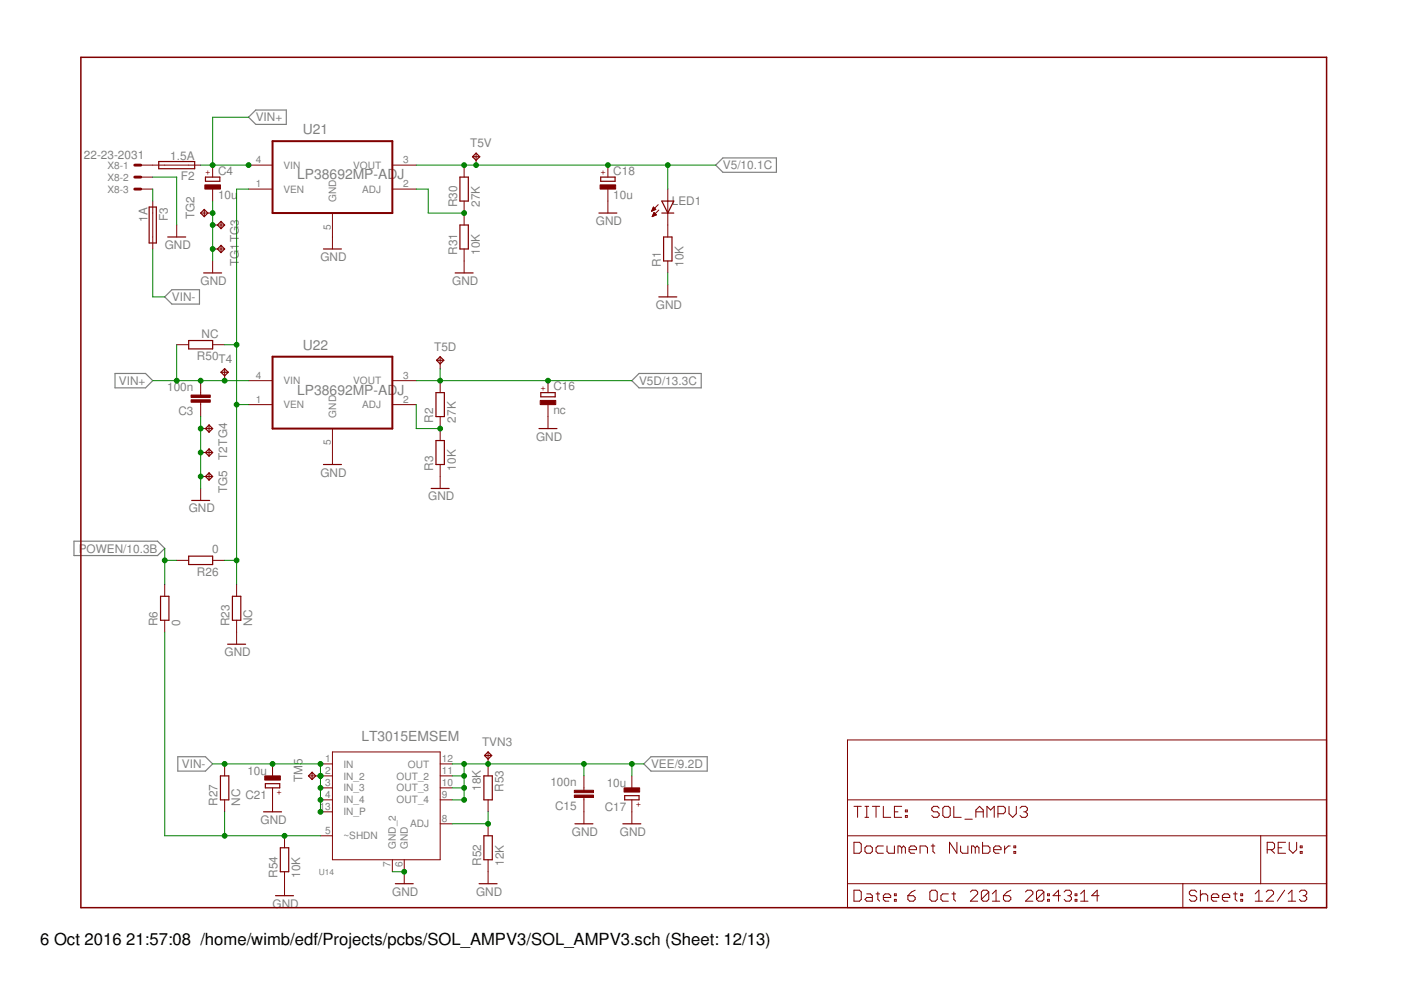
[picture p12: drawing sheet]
<svg xmlns="http://www.w3.org/2000/svg" width="297mm" height="210mm" viewBox="0 0 297 210" stroke-linecap="round" stroke-linejoin="round" font-family="sans-serif">
<path d="M54.2 23.3h6.5v3.1h-6.5l-1.5-1.6zM153.3 33.5h11.3v3h-11.3l-1.6-1.5zM24.4 79.2h6.5l1.5 1.5-1.5 1.5h-6.5zM36.4 61.4h5.9v3.1h-5.9l-1.5-1.6zM135.5 79.2h13.2v3h-13.2l-1.5-1.5zM15.7 114.7h17.7l1.5 1.6-1.5 1.5h-17.7zM37.7 160.4h5.9l1.5 1.6-1.5 1.5h-5.9zM138 160.4h11.9v3.1h-11.9l-1.5-1.5z" fill="none" stroke="#808080" stroke-width=".25"/>
<path d="M17.1 12.1h264.2v180.3h-264.2z" fill="none" stroke="#800000" stroke-width=".32"/>
<g fill="none" stroke="#800000" stroke-width=".21">
<path d="M29.8 35h12.7M29.8 37.5h2.6M45.1 35v2.5M52.7 35h5.1M83.2 35h5M98.4 35v2.5M100.9 32.5v2.5M128.9 35v2.5M29.8 40.1h2.6M32.4 42.6v10.2M37.5 47.7v2.5M42.5 45.2h2.6"/>
<path d="M45.1 47.7h2.5M45.1 52.8h2.5M45.1 40.1v2.5M45.1 55.3v2.6M52.7 40.1h5.1M70.5 45.2v7.6M83.2 40.1h5M98.4 42.6v5.1M98.4 52.8v5.1M128.9 40.1v5.1M138.2 44.7h.2M138.2 44.6h.4"/>
<path d="M138.3 44.4h.6M138.3 45.9h.1M138.3 44.3h.7M138.3 45.8h.3M138.4 44.2h.5M138.4 45.7h.5M138.5 44.1h.2M138.5 45.5h.7M138.5 45.4h.5M138.5 44h.1M138.5 43.9l.5 .5-.8 .4zM138.6 45.3h.3"/>
<path d="M138.6 45.2h.2M138.7 45l-.4 .9M138.7 45l.5 .6M138.7 45.1h.1M139.2 45.6l-.9 .3M139.6 43.4l-1.4 1.4M139.7 44.5l-1.4 1.4M141.6 40.1v10.1M141.6 55.3v2.6M37.5 73.1h2.5M45.1 73.1h2.5M47.6 78.2v2.5"/>
<path d="M93.3 75.6v2.6M141.6 60.4v2.5M42.5 80.7v3.1M42.5 85.3v3M42.5 90.9h2.6M42.5 95.9h2.6M52.7 80.7h5.1M52.7 85.8h5.1M70.5 90.9v7.6M83.2 80.7h5M83.2 85.8h5M93.3 80.7v2.5"/>
<path d="M93.3 88.3v5.1M93.3 98.5v5.1M116.2 80.7v2.5M116.2 85.8v5.1M37.5 118.8h2.5M42.5 103.6v2.5M42.5 101h2.6M45.1 118.8h2.5M34.9 123.9v2.5M34.9 131.5v2.5M50.2 123.9v2.5M50.2 131.5v5.1"/>
<path d="M70.5 159.4h22.8v22.9h-22.8zM103.5 159.4v5.1M179.7 156.9h101.6v35.5h-101.6zM47.6 162v2.5M47.6 169.6v2.5M57.8 162v2.5M57.8 167v5.1M60.3 177.2v2.5M65.4 164.5h5.1M67.9 177.2h2.6M67.9 169.6h2.6M67.9 172.1h2.6"/>
<path d="M67.9 162h2.6M67.9 167h2.6M93.3 169.6h2.6M93.3 164.5h2.6M93.3 162h2.6M93.3 167h2.6M93.3 174.7h2.6M103.5 169.6v2.5M103.5 174.7v2.5M123.8 164.5v3.1M123.8 169.1v5.6M134 164.5v2.5"/>
<path d="M134 169.6v5.1M179.7 177.2h101.6M179.7 169.6h101.6M181.1 178.6h1.1l.4 .4v1.5l-.4 .4h-1.1zM181.1 171h1.5M181.8 171v2.3M183.4 179.7l.4-.3h.8l.4 .3v.8l-.4 .4h-.8l-.4-.4zM183.4 171h.8M183.4 173.3h.8M183.8 171v2.3M185 171h1.5M185.7 171v2.3"/>
<path d="M187.3 171v2.3h1.5M187.3 179.4h-1.2l-.4 .3v.8l.4 .4h1.2M188.1 179.4v1.1l.3 .4h1.2v-1.5M189.6 172.1h.8M191.2 171h-1.6v2.3h1.6M191.2 179.7l-.4-.3h-.4v1.5M191.2 179.7l.4-.3 .4 .3v1.2M191.2 179.7v1.2M192 172.9h.4v.4h-.4zM192 171.7h.4v.4h-.4zM197.4 179.4h.8M197.8 179v1.5l.4 .4"/>
<path d="M199.1 171.3l-.4-.3h-.7l-.5 .3v.4l.5 .4h.7l.4 .4v.4l-.4 .4h-.7l-.5-.4M200.3 171h.8l.4 .3v1.6l-.4 .4h-.8l-.4-.4v-1.6zM202.2 171v2.3h1.6M202.9 178.6v2.3l-1.6-2.3v2.3M203.7 179.4v1.1l.3 .4h1.2v-1.5M204.6 173.7h1.5M206.8 179.7l-.4-.3h-.4v1.5M206.8 179.7v1.2M206.8 179.7l.4-.3 .4 .3v1.2M206.9 172.1h1.6M206.9 173.3v-1.6l.8-.7 .8 .7v1.6M208.3 178.6v2.3h1.2l.4-.4v-.8l-.4-.3h-1.2"/>
<path d="M209.3 173.3v-2.3l.7 .7 .8-.7v2.3M211.6 172.5h1.2l.3-.4v-.8l-.3-.3h-1.2v2.3M213 179.4v1.5M213.9 171v1.5l.8 .8 .8-.8v-1.5M214.2 179.4h-.4l-.8 .7M215 179.4h.3v.3h-.3zM216.3 171.3l.4-.3h.7l.4 .3v.4l-.4 .4M217 172.1h.4M217.4 172.1l.4 .4v.4l-.4 .4h-.7l-.4-.4M267.3 177.2v10.2M271 179.7h.8M272.6 178.6h-1.6v2.3h1.6"/>
<path d="M273.3 178.6v1.5l.8 .8 .8-.8v-1.5M275.7 179.4h.4v.3h-.4zM60.3 184.8v5.1M83.2 182.3v2.5M85.7 182.3v5.1M103.5 182.3v5.1M179.7 187.4h101.6M181.1 188.7h1.1l.4 .4v1.6l-.4 .4h-1.1zM183.8 189.5h.8l.4 .4v1.2h-1.2l-.4-.4 .4-.4h1.2M185.7 189.5h.8M186.1 189.1v1.6l.4 .4M187.3 190.3h1.5v-.4l-.4-.4h-.7l-.4 .4v.8l.4 .4h.7"/>
<path d="M189.6 190.7h.4v.4h-.4zM189.6 189.5h.4v.4h-.4zM192.5 189.9h1.2l.3 .4v.4l-.3 .4h-.8l-.4-.4zM192.7 180.1h1.6v-.4l-.4-.3h-.8l-.4 .3v.8l.4 .4h.8M194 188.7l-.7 .4-.8 .8M195.1 180.9v-1.5h1.2l.3 .3v1.2M197.1 189.1l.4-.4h.8l.4 .4v1.6l-.4 .4h-.8l-.4-.4zM201.1 189.5h-1.2l-.4 .4v.8l.4 .4h1.2M201.8 189.5h.8M202.2 189.1v1.6l.4 .4M205.7 189.1l.4-.4h.8l.4 .4v.4l-1.6 1.6h1.6M209.6 189.1v1.6l-.4 .4h-.8l-.3-.4"/>
<path d="M209.6 189.1l-.4-.4h-.8l-.3 .4v1.6M209.6 189.1l-1.5 1.6M210.4 191.1h1.6M210.4 189.5l.8-.8v2.4M210.7 180.1h1.5v-.4l-.4-.3h-.7l-.4 .3v.8l.4 .4h.7M212.7 189.9h1.2l.4 .4v.4l-.4 .4h-.8l-.4-.4zM214.3 188.7l-.8 .4-.8 .8M215 180.5h.3v.4h-.3zM217.4 189.1l.4-.4h.8l.4 .4v.4l-1.6 1.6h1.6M221.3 189.1v1.6l-.4 .4h-.7l-.4-.4M221.3 189.1l-.4-.4h-.7l-.4 .4v1.6M221.3 189.1l-1.5 1.6"/>
<path d="M222.1 190.7h.4v.4h-.4zM222.1 189.5h.4v.4h-.4zM224.8 189.9h-1.5l1.1-1.2v2.4M225.6 189.1l.4-.4h.8l.4 .4v.4l-.4 .4M226.4 189.9h.4M226.8 189.9l.4 .4v.4l-.4 .4h-.8l-.4-.4M227.9 190.7h.4v.4h-.4zM227.9 189.5h.4v.4h-.4zM229.1 191.1h1.6M229.1 189.5l.8-.8v2.4M233 189.9h-1.5l1.1-1.2v2.4M250.8 187.4v5"/>
<path d="M253.7 189.1l-.4-.4h-.8l-.3 .4v.4l.3 .4h.8l.4 .4v.4l-.4 .4h-.8l-.3-.4M254.5 189.9l.4-.4h.8l.4 .4v1.2M254.5 188.7v2.4M256.8 190.3h1.6v-.4l-.4-.4h-.8l-.4 .4v.8l.4 .4h.8M259.2 190.3h1.5v-.4l-.4-.4h-.7l-.4 .4v.8l.4 .4h.7M261.5 189.5h.8M261.9 189.1v1.6l.4 .4M263.1 190.7h.4v.4h-.4zM263.1 189.5h.4v.4h-.4zM266.1 191.1h1.6M266.1 189.5l.8-.8v2.4M268.5 189.1l.4-.4h.7l.4 .4v.4l-1.5 1.6h1.5"/>
<path d="M268.7 180.1h1.1l.4-.4v-.7l-.4-.4h-1.1v2.3M269.5 180.1l.7 .8M272.4 188.7l-1.6 2.4M273.1 191.1h1.6M273.1 189.5l.8-.8v2.4M275.5 189.1l.4-.4h.7l.5 .4v.4l-.5 .4M275.7 180.5h.4v.4h-.4zM276.3 189.9h.3M276.6 189.9l.5 .4v.4l-.5 .4h-.7l-.4-.4"/>
</g>
<g fill="none" stroke="#800000" stroke-width=".25">
<path d="M33.7 34.2h7.6v1.6h-7.6zM43.6 37.5h3v.9h-3zM97.5 37.5h1.8v5.1h-1.8zM100.2 33.2l.7-.7 .8 .7M100.2 33.2l.7 .8 .8-.8M100.2 33.2h1.5M127.4 37.5h3v.9h-3zM31.6 43.9h1.5v7.6h-1.5zM35.6 50.2h3.8M43.2 57.9h3.8M43.3 44.4l-.8 .8 .8 .7M43.3 44.4l.8 .8-.8 .7"/>
<path d="M43.3 44.4v1.5M46.9 46.9l.7 .8-.7 .8M46.9 46.9l-.8 .8 .8 .8M46.9 46.9v1.6M46.9 52v1.6M46.9 52l.7 .8-.7 .8M46.9 52l-.8 .8 .8 .8M68.6 52.8h3.8M96.5 57.9h3.8M97.5 47.7h1.8v5.1h-1.8zM127 45.2h3.8M140.3 42.6h2.6l-1.3 2.6z"/>
<path d="M140.3 45.2h2.6M140.7 50.2h1.8v5.1h-1.8zM40 72.2h5.1v1.8h-5.1zM46.9 78.9l.7-.7 .8 .7M46.9 78.9l.7 .8 .8-.8M46.9 78.9h1.5M92.6 76.4l.7-.8 .8 .8M92.6 76.4l.7 .8 .8-.8M92.6 76.4h1.5M139.7 62.9h3.8M44.3 90.1l.8 .8-.8 .7M44.3 90.1l-.7 .8 .7 .7"/>
<path d="M44.3 90.1v1.5M44.3 95.2v1.5M44.3 95.2l.8 .7-.8 .8M44.3 95.2l-.7 .7 .7 .8M68.6 98.5h3.8M92.4 83.2h1.8v5.1h-1.8zM92.4 93.4h1.8v5.1h-1.8zM114.3 90.9h3.8M114.7 83.2h3v.9h-3zM40 117.9h5.1v1.8h-5.1zM40.6 106.1h3.8M44.3 100.3v1.5"/>
<path d="M44.3 100.3l.8 .7-.8 .8M44.3 100.3l-.7 .7 .7 .8M91.4 103.6h3.8M34 126.4h1.8v5.1h-1.8zM48.3 136.6h3.8M49.3 126.4h1.8v5.1h-1.8zM46.7 164.5h1.8v5.1h-1.8zM55.9 172.1h3.8M56.3 166.2h3v.8h-3zM59.4 179.7h1.8v5.1h-1.8zM66.2 163.7l-.8 .8 .8 .8M66.2 163.7l.7 .8-.7 .8"/>
<path d="M66.2 163.7v1.6M102.6 164.5h1.8v5.1h-1.8zM102.6 177.2h1.8v5.1h-1.8zM102.7 160.2l.8-.8 .7 .8M102.7 160.2l.8 .8 .7-.8M102.7 160.2h1.5M121.9 174.7h3.8M132.1 174.7h3.8M132.4 168.7h3.1v.9h-3.1zM58.4 189.9h3.8M83.8 187.4h3.8M101.6 187.4h3.8"/>
</g>
<g fill="#800000" stroke="#800000" stroke-width=".21">
<path d="M40.5 83.8h4.1v.5h-4.1z"/>
<path d="M40.5 84.8h4.1v.5h-4.1z"/>
<path d="M121.8 167.6h4v.5h-4z"/>
<path d="M121.8 168.6h4v.5h-4z"/>
<path d="M132.3 167h3.3v.9h-3.3z"/>
<path d="M56.1 164.5h3.3v.9h-3.3z"/>
<path d="M127.2 39.2h3.3v.9h-3.3z"/>
<path d="M114.5 84.9h3.3v.9h-3.3z"/>
<path d="M43.4 39.2h3.3v.9h-3.3z"/>
</g>
<path d="M57.8 29.9h25.4v15.3h-25.4zM57.8 75.6h25.4v15.3h-25.4z" fill="none" stroke="#800000" stroke-width=".42"/>
<path d="M28.6 35h1.2M28.6 37.5h1.2M28.6 40.1h1.2" fill="none" stroke="#800000" stroke-width=".61"/>
<g fill="none" stroke="#008000" stroke-width=".21">
<path d="M32.4 37.5h5.1v10.2M42.5 35h10.2M52.7 24.8h-7.6v10.2M88.2 35h63.5M141.6 35v5.1M32.4 52.8v10.1h2.5M32.4 40.1v2.5M45.1 42.6v12.7M52.7 40.1h-2.5v83.8M88.2 40.1h2.6v5.1h7.6M141.6 57.9v2.5M37.5 73.1v7.6"/>
<path d="M47.6 73.1h2.6M93.3 78.2v2.5M32.4 80.7h20.3M42.5 88.3v15.3M50.2 85.8h2.5M88.2 80.7h45.8M88.2 85.8v5.1h5.1M34.9 116.3v7.6M34.9 118.8h2.6M47.6 118.8h2.6M34.9 134v43.2h33M45.1 162h22.8v10.1"/>
<path d="M47.6 172.1v5.1M95.9 162h40.6M95.9 167h2.5M95.9 164.5h2.5M98.4 162v7.6h-2.5M103.5 172.1v2.6h-7.6M123.8 162v2.5M134 162v2.5M83.2 184.8h2.5"/>
</g>
<g fill="#008000" stroke="#008000" stroke-width=".21">
<circle cx="45.1" cy="52.8" r=".51"/>
<circle cx="45.1" cy="45.2" r=".51"/>
<circle cx="45.1" cy="47.7" r=".51"/>
<circle cx="42.5" cy="90.9" r=".51"/>
<circle cx="42.5" cy="95.9" r=".51"/>
<circle cx="42.5" cy="101" r=".51"/>
<circle cx="85.7" cy="184.8" r=".51"/>
<circle cx="52.7" cy="35" r=".51"/>
<circle cx="45.1" cy="35" r=".51"/>
<circle cx="47.6" cy="80.7" r=".51"/>
<circle cx="42.5" cy="80.7" r=".51"/>
<circle cx="37.5" cy="80.7" r=".51"/>
<circle cx="98.4" cy="45.2" r=".51"/>
<circle cx="98.4" cy="35" r=".51"/>
<circle cx="100.9" cy="35" r=".51"/>
<circle cx="141.6" cy="35" r=".51"/>
<circle cx="128.9" cy="35" r=".51"/>
<circle cx="93.3" cy="80.7" r=".51"/>
<circle cx="116.2" cy="80.7" r=".51"/>
<circle cx="93.3" cy="90.9" r=".51"/>
<circle cx="67.9" cy="172.1" r=".51"/>
<circle cx="67.9" cy="169.6" r=".51"/>
<circle cx="67.9" cy="167" r=".51"/>
<circle cx="67.9" cy="164.5" r=".51"/>
<circle cx="57.8" cy="162" r=".51"/>
<circle cx="67.9" cy="162" r=".51"/>
<circle cx="47.6" cy="162" r=".51"/>
<circle cx="103.5" cy="174.7" r=".51"/>
<circle cx="98.4" cy="164.5" r=".51"/>
<circle cx="98.4" cy="162" r=".51"/>
<circle cx="98.4" cy="167" r=".51"/>
<circle cx="98.4" cy="169.6" r=".51"/>
<circle cx="103.5" cy="162" r=".51"/>
<circle cx="134" cy="162" r=".51"/>
<circle cx="123.8" cy="162" r=".51"/>
<circle cx="60.3" cy="177.2" r=".51"/>
<circle cx="47.6" cy="177.2" r=".51"/>
<circle cx="34.9" cy="118.8" r=".51"/>
<circle cx="50.2" cy="85.8" r=".51"/>
<circle cx="50.2" cy="73.1" r=".51"/>
<circle cx="50.2" cy="118.8" r=".51"/>
</g>
<g font-size="3.5">
<text x="8.5" y="200.4">6 Oct 2016</text>
<text x="26.8" y="200.4">21:57:08 /home/wimb/edf/Projects/pcbs/SOL_AMPV3/SOL_AMPV3.sch (Sheet: 12/13)</text>
</g>
<g font-size="2.9" fill="#808080">
<text x="64.2" y="28.4">U21</text>
<text x="63" y="38">LP38692MP-ADJ</text>
<text x="64.2" y="74.1">U22</text>
<text x="63" y="83.7">LP38692MP-ADJ</text>
<text x="76.6" y="157.1">LT3015EMSEM</text>
</g>
<g font-size="2.5" fill="#808080">
<text x="54.2" y="25.7">VIN+</text>
<text x="17.8" y="33.6">22-23-2031</text>
<text x="36.1" y="33.9">1.5A</text>
<text x="99.7" y="31.2">T5V</text>
<text x="153.3" y="35.9">V5/10.1C</text>
<text x="38.4" y="38.2">F2</text>
<text x="46.2" y="37.1">C4</text>
<text x="130" y="37.1">C18</text>
<text x="31.2" y="47" transform="rotate(-90 31.2 47)">1A</text>
<text x="35.6" y="46.8" transform="rotate(-90 35.6 46.8)">F3</text>
<text x="41.3" y="46.4" transform="rotate(-90 41.3 46.4)">TG2</text>
<text x="46.2" y="42.1">10u</text>
<text x="96.9" y="43.9" transform="rotate(-90 96.9 43.9)">R30</text>
<text x="101.7" y="43.9" transform="rotate(-90 101.7 43.9)">27K</text>
<text x="126.3" y="47.7">GND</text>
<text x="130" y="42.1">10u</text>
<text x="142.4" y="43.4">LED1</text>
<text x="34.9" y="52.8">GND</text>
<text x="50.7" y="56.4" transform="rotate(-90 50.7 56.4)">TG1TG3</text>
<text x="67.9" y="55.3">GND</text>
<text x="96.9" y="54.1" transform="rotate(-90 96.9 54.1)">R31</text>
<text x="101.7" y="54.1" transform="rotate(-90 101.7 54.1)">10K</text>
<text x="140.1" y="56.6" transform="rotate(-90 140.1 56.6)">R1</text>
<text x="144.9" y="56.6" transform="rotate(-90 144.9 56.6)">10K</text>
<text x="36.4" y="63.8">VIN-</text>
<text x="42.5" y="60.4">GND</text>
<text x="95.9" y="60.4">GND</text>
<text x="139" y="65.5">GND</text>
<text x="42.8" y="71.6">NC</text>
<text x="41.8" y="76.4">R50T4</text>
<text x="92.1" y="74.4">T5D</text>
<text x="25.2" y="81.6">VIN+</text>
<text x="35.4" y="82.9">100n</text>
<text x="117.3" y="82.8">C16</text>
<text x="135.5" y="81.6">V5D/13.3C</text>
<text x="37.8" y="88">C3</text>
<text x="91.8" y="89.6" transform="rotate(-90 91.8 89.6)">R2</text>
<text x="96.6" y="89.6" transform="rotate(-90 96.6 89.6)">27K</text>
<text x="117.3" y="87.9">nc</text>
<text x="113.6" y="93.4">GND</text>
<text x="48.1" y="97.6" transform="rotate(-90 48.1 97.6)">T2TG4</text>
<text x="67.9" y="101">GND</text>
<text x="91.8" y="99.8" transform="rotate(-90 91.8 99.8)">R3</text>
<text x="96.6" y="99.8" transform="rotate(-90 96.6 99.8)">10K</text>
<text x="48.1" y="104.6" transform="rotate(-90 48.1 104.6)">TG5</text>
<text x="90.8" y="106.1">GND</text>
<text x="40" y="108.6">GND</text>
<text x="16.7" y="117.2">POWEN/10.3B</text>
<text x="45" y="117.3">0</text>
<text x="41.8" y="122.1">R26</text>
<text x="33.4" y="132.8" transform="rotate(-90 33.4 132.8)">R6</text>
<text x="38.2" y="132.8" transform="rotate(-90 38.2 132.8)">0</text>
<text x="48.7" y="132.8" transform="rotate(-90 48.7 132.8)">R23</text>
<text x="53.5" y="132.8" transform="rotate(-90 53.5 132.8)">NC</text>
<text x="47.6" y="139.1">GND</text>
<text x="102.2" y="158.2">TVN3</text>
<text x="38.6" y="162.9">VIN-</text>
<text x="52.4" y="164.2">10u</text>
<text x="64.1" y="165.8" transform="rotate(-90 64.1 165.8)">TM5</text>
<text x="102" y="167.7" transform="rotate(-90 102 167.7)">18K</text>
<text x="106.8" y="167.8" transform="rotate(-90 106.8 167.8)">R53</text>
<text x="116.7" y="166.7">100n</text>
<text x="128.6" y="166.8">10u</text>
<text x="138" y="162.9">VEE/9.2D</text>
<text x="46.1" y="170.9" transform="rotate(-90 46.1 170.9)">R27</text>
<text x="50.9" y="170.9" transform="rotate(-90 50.9 170.9)">NC</text>
<text x="52" y="169.3">C21</text>
<text x="117.7" y="171.8">C15</text>
<text x="128.2" y="171.9">C17</text>
<text x="55.2" y="174.7">GND</text>
<text x="121.3" y="177.2">GND</text>
<text x="131.4" y="177.2">GND</text>
<text x="102" y="183.6" transform="rotate(-90 102 183.6)">R52</text>
<text x="106.8" y="183.6" transform="rotate(-90 106.8 183.6)">12K</text>
<text x="58.8" y="186.1" transform="rotate(-90 58.8 186.1)">R54</text>
<text x="63.6" y="186.1" transform="rotate(-90 63.6 186.1)">10K</text>
<text x="83.2" y="189.9">GND</text>
<text x="101" y="189.9">GND</text>
<text x="57.8" y="192.4">GND</text>
</g>
<g font-size="2.1" fill="#808080">
<text x="22.8" y="35.8">X8-1</text>
<text x="54.3" y="34.7">4</text>
<text x="60.1" y="35.8">VIN</text>
<text x="74.9" y="35.8">VOUT</text>
<text x="85.5" y="34.7">3</text>
<text x="22.8" y="38.3">X8-2</text>
<text x="22.8" y="40.8">X8-3</text>
<text x="54.3" y="39.7">1</text>
<text x="60.1" y="40.8">VEN</text>
<text x="76.8" y="40.8">ADJ</text>
<text x="85.5" y="39.7">2</text>
<text x="71.2" y="42.8" transform="rotate(-90 71.2 42.8)">GND</text>
<text x="70.1" y="48.7" transform="rotate(-90 70.1 48.7)">5</text>
<text x="54.3" y="80.4">4</text>
<text x="60.1" y="81.5">VIN</text>
<text x="74.9" y="81.5">VOUT</text>
<text x="85.5" y="80.4">3</text>
<text x="54.3" y="85.4">1</text>
<text x="60.1" y="86.6">VEN</text>
<text x="71.2" y="88.5" transform="rotate(-90 71.2 88.5)">GND</text>
<text x="76.8" y="86.6">ADJ</text>
<text x="85.5" y="85.4">2</text>
<text x="70.1" y="94.4" transform="rotate(-90 70.1 94.4)">5</text>
<text x="68.9" y="161.6">1</text>
<text x="93.7" y="161.6">12</text>
<text x="68.9" y="164.2">2</text>
<text x="68.9" y="166.7">3</text>
<text x="72.8" y="165.3">IN_2</text>
<text x="72.8" y="162.7">IN</text>
<text x="72.8" y="167.8">IN_3</text>
<text x="84.1" y="167.8">OUT_3</text>
<text x="84.1" y="165.3">OUT_2</text>
<text x="86.5" y="162.7">OUT</text>
<text x="93.7" y="166.7">10</text>
<text x="93.7" y="164.2">11</text>
<text x="67.8" y="171.8">13</text>
<text x="68.9" y="169.2">4</text>
<text x="72.8" y="170.4">IN_4</text>
<text x="72.8" y="172.9">IN_P</text>
<text x="84.1" y="170.4">OUT_4</text>
<text x="93.7" y="169.2">9</text>
<text x="68.9" y="176.9">5</text>
<text x="72.8" y="178">~SHDN</text>
<text x="83.9" y="180" transform="rotate(-90 83.9 180)">GND_2</text>
<text x="86.5" y="180" transform="rotate(-90 86.5 180)">GND</text>
<text x="87" y="175.4">ADJ</text>
<text x="93.7" y="174.3">8</text>
<text x="82.8" y="183.8" transform="rotate(-90 82.8 183.8)">7</text>
<text x="85.4" y="183.8" transform="rotate(-90 85.4 183.8)">6</text>
</g>
<g font-size="1.8" fill="#800000">
<text x="44.5" y="37.1" transform="rotate(-90 44.5 37.1)">+</text>
<text x="128.3" y="37.1" transform="rotate(-90 128.3 37.1)">+</text>
<text x="115.6" y="82.8" transform="rotate(-90 115.6 82.8)">+</text>
<text x="59.6" y="168.5" transform="rotate(-90 59.6 168.5)">+</text>
<text x="135.8" y="171" transform="rotate(-90 135.8 171)">+</text>
</g>
<text font-size="1.8" fill="#808080" x="67.6" y="185.5">U14</text>
</svg>
